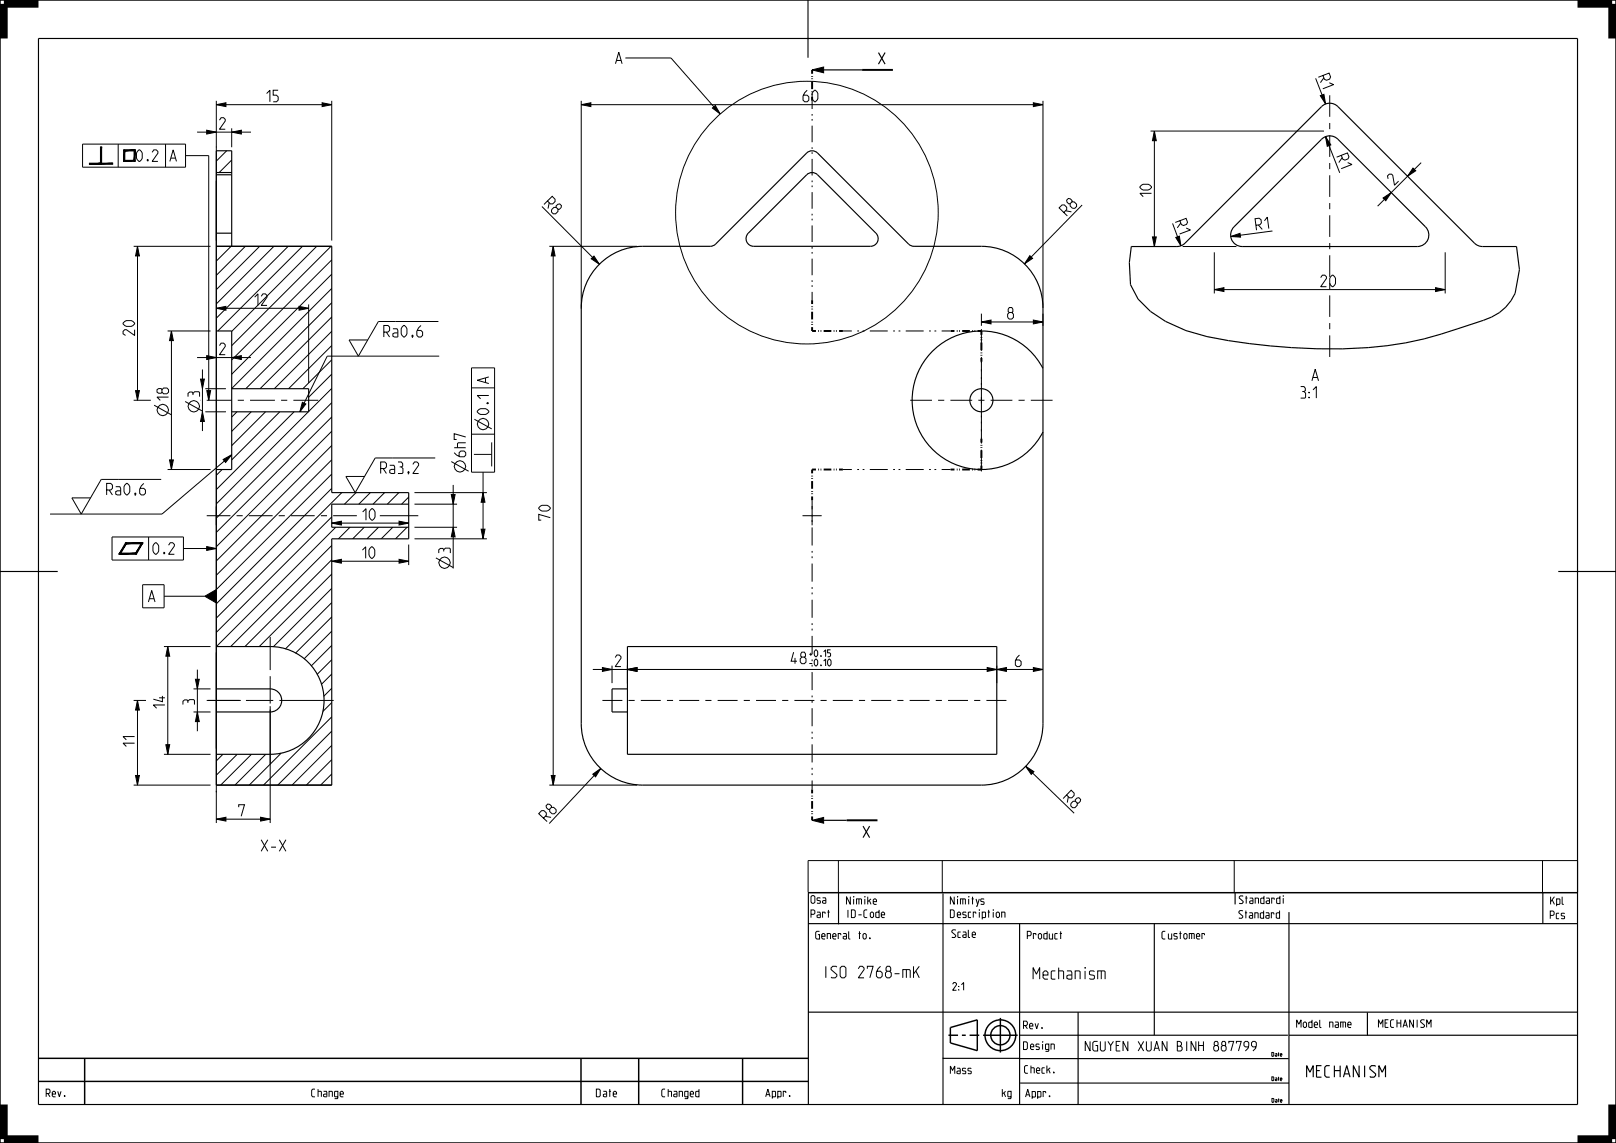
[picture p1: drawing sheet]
<svg xmlns="http://www.w3.org/2000/svg" width="420mm" height="297mm" viewBox="0 0 420 297" stroke-linecap="round" stroke-linejoin="round" font-family="sans-serif">
<g fill="#000">
<path d="M211.1 18.2l3-.8v1.5zM56.2 27.2l2.5-.5v1zM53.7 33.8l2.5 .5-2.5 .5zM60.2 34.3l2.5-.5v1zM83.7 26.7l2.5 .5-2.5 .5zM151.1 27.2l2.5-.5v1zM268.6 26.7l2.5 .5-2.5 .5zM300 34.1l.5 2.5h-1zM344.5 35.5l1.4 2.2-.9 .3zM343.1 24.9l1-.4 .4 2.5zM359.5 51.5l2.1-1.5-1.4 2.2zM367.2 43.7l.7 .7-2.1 1.4z"/>
<path d="M35.7 64l.5 2.5h-1zM143.8 64l.5 2.5h-1zM153.7 67.2l.7-.7 1.4 2.2zM267.7 66.4l.7 .7-2.1 1.5zM299.5 61.6h1l-.5 2.5zM305.6 61.7l.9-.3 .4 2.5zM315.6 75.2l2.5-.5v1zM319.9 61.4l2.4-.8 .1 1zM373.1 74.7l2.5 .5-2.5 .5zM44.6 86l.5 2.5h-1zM53.7 92.4l2.5 .5-2.5 .5zM56.2 80.1l2.5-.5v1z"/>
<path d="M60.2 92.9l2.5-.5v1zM77.7 79.6l2.5 .5-2.5 .5zM255.1 83.7l2.5-.5v1zM268.6 83.2l2.5 .5-2.5 .5zM35.2 101.5h1l-.5 2.5zM52.6 107l.5 2.5h-1zM52.1 98.5h1l-.5 2.5zM53.7 101.5h1l-.5 2.5zM78.6 104.5l.9 .5-1.6 2zM44.1 119.5h1l-.5 2.5zM86.2 135.9l2.5-.5v1zM103.7 135.4l2.5 .5-2.5 .5z"/>
<path d="M117.8 137l.5 2.5h-1zM117.3 128.5h1l-.5 2.5zM125.5 128l.5 2.5h-1zM32.8 141.3l-1.4 2.4-.5 .3zM32.7 141l.1 .3-1.9 2.7zM36.6 141.3l.6-.3-1.9 2.7zM37.2 141l-1.8 3-.1-.3zM53.7 142l2.5 .5-2.5 .5zM86.2 145.8l2.5-.5v1zM103.7 145.3l2.5 .5-2.5 .5zM125 137.5h1l-.5 2.5zM43.6 168l.5 2.5h-1z"/>
<path d="M50.8 176.5h1l-.5 2.5zM156.6 173.5l2.5 .5-2.5 .5zM163.1 174l2.5-.5v1zM256.6 173.5l2.5 .5-2.5 .5zM259.1 174l2.5-.5v1zM268.6 173.5l2.5 .5-2.5 .5zM35.7 182l.5 2.5h-1zM43.1 193.5h1l-.5 2.5zM51.3 185l.5 2.5h-1zM154.1 201.2l2-1.5-1.3 2.2zM266.6 199.1l2.1 1.4-.7 .7zM35.2 201.5h1l-.5 2.5z"/>
<path d="M56.2 212.9l2.5-.5v1zM67.7 212.4l2.5 .5-2.5 .5zM143.3 201.5h1l-.5 2.5zM211.1 213.2l3-.8v1.5z"/>
</g>
<g fill="none" stroke="#000" stroke-width=".26">
<path d="M211.1 18.2l3-.8v1.5zM21.5 37.4h26.7v6h-26.7zM26.1 38.2h.3l-.3 4.2zM26.4 38.2v4.2h-.3zM30.7 37.4v6M32.1 38.9h3.1l-2.8 .3zM32.1 38.9l.3 .3-.3 2.7zM32.4 39.2v2.5l-.3 .2zM32.4 39.2l2.8-.3-.4 .3zM43 37.4v6M51.2 34.3h14M53.7 33.8l2.5 .5-2.5 .5z"/>
<path d="M56.2 27.2l2.5-.5v1zM56.2 27.2h30M56.2 26.2v12.1M58.9 39.2l-2.7 2.7M60.2 34.3l2.5-.5v1zM60.2 33.3v5M83.7 26.7l2.5 .5-2.5 .5zM86.2 26.2v36.3M151.1 27.2l2.5-.5v1zM151.1 26.2v54M151.1 27.2h120M211.1 26.2v2.1"/>
<path d="M211.1 29.6v.5M211.1 30.9v.4M211.1 32.6v4.4M211.1 38.3v.4M211.1 39.6v.4M268.6 26.7l2.5 .5-2.5 .5zM271.1 26.2v53.9M299 34.1h45.1M300 34.1l.5 2.5h-1zM300 34.1v30M341.9 20.3l2.6 6.7M343.1 24.9l1-.4 .4 2.5z"/>
<path d="M344.5 35.5l1.4 2.2-.9 .3zM344.5 35.5l3.7 9.4M23.2 42.7l3.2-.3h2.9zM23.2 42.7l3.2-.3zM23.2 42.4h2.9l-2.9 .3zM23.2 42.7l6.1-.3v.3zM32.1 41.9l.3-.2h2.4zM32.1 41.9l2.7-.2 .4 .2zM48.2 40.4h6v63.6M56.2 46.9v15.6M60.2 41.6l-3.2 3.2M140.8 53.7l15 15"/>
<path d="M211.1 41.3v4.3M211.1 46.9v.4M211.1 48.2v.4M211.1 49.9v4.3M211.1 55.5v.5M211.1 56.8v.5M211.1 58.6v4.3M281.2 53.3l-14.9 15.3M304.8 58.1l2.1 5.8M359.5 51.5l2.1-1.5-1.4 2.2zM367.2 43.7l.7 .7-2.1 1.4zM369.4 42.3l-11.4 11.3"/>
<path d="M34.7 64h20M35.7 64l.5 2.5h-1zM35.7 64v40M56.3 64l-.1 .1M60.1 64l-3.9 3.8M63.8 64l-7.6 7.6M67.5 64l-11.3 11.3M71.2 64l-15 15M74.9 64l-18.7 18.7M77.7 79.6l2.5 .5-2.5 .5zM78.6 64l-22 22M80.2 79.1v20.4"/>
<path d="M82.3 64l-22.1 22.1M86 64l-25.8 25.8M86.2 67.5l-26 26M86.2 71.2l-26 26M86.2 74.9l-26 26M86.2 78.7l-22.3 22.3M142.8 64h22.8M143.8 64l.5 2.5h-1zM143.8 64v140M153.7 67.2l.7-.7 1.4 2.2zM211.1 64.2v.4M211.1 65.5v.4"/>
<path d="M211.1 67.2v4.3M211.1 72.8v.5M211.1 74.1v.4M211.1 75.8v2.2M267.7 66.4l.7 .7-2.1 1.5zM299.5 61.6h1l-.5 2.5zM305.6 61.7l.9-.3 .4 2.5zM307.4 64.1h13.9M315.6 75.2l2.5-.5v1zM315.6 65.6v10.6M315.6 75.2h60M319.9 61.4l2.4-.8 .1 1z"/>
<path d="M330.7 60l-10.8 1.4M373.1 74.7l2.5 .5-2.5 .5zM375.6 65.6v10.6M43.6 86h11.1M44.6 86l.5 2.5h-1zM44.6 86v36M51.2 92.9h14M52.1 98.5h1l-.5 2.5zM52.6 96v16M53.7 92.4l2.5 .5-2.5 .5zM56.2 80.1l2.5-.5v1zM56.2 80.1h24"/>
<path d="M60.2 92.9l2.5-.5v1zM86.2 82.4l-18.6 18.6M86.2 86.1l-14.9 14.9M86.2 89.8l-11.2 11.2M86.2 93.5l-7.5 7.5M86.2 97.2l-6 6M113.9 83.5h-15.6l-5.2 9-2.4-4.2h4.9M114.1 92.5h-29.1l-7.1 14.5M122.5 95.6h6v27.1h-6zM219.1 86h2.3M222.8 86h.5M224.2 86h.5"/>
<path d="M226.1 86h4.6M232.1 86h.5M233.5 86h.5M235.4 86h4.7M241.5 86h.4M242.9 86h.4M244.7 86h2.4M255.1 83.7l2.5-.5v1zM255.1 81.5v3.2M255.1 94v2.5M255.1 98v.5M255.1 99.5v.5"/>
<path d="M255.1 83.7h16M268.6 83.2l2.5 .5-2.5 .5zM271.1 81.5v3.2M34.7 104h4.5M35.2 101.5h1l-.5 2.5zM40.1 105.3l4.5 2.5M44.1 119.5h1l-.5 2.5zM48.1 104.3l4.5 2.5M52.6 107l.5 2.5h-1zM53.4 107h5.3M53.4 101h5.3M53.7 101.5h1l-.5 2.5z"/>
<path d="M61.6 107l-1.4 1.4M65.3 107l-5.1 5.1M69 107l-8.8 8.8M72.7 107l-12.5 12.5M76.4 107l-20.2 20.2M78.6 104.5l.9 .5-1.6 2zM80.1 107l-23.9 23.9M86.2 100.9l-6 6M86.2 104.6l-30 30M86.2 108.3l-30 30M86.2 112.1l-30 30M86.2 115.8l-30 30"/>
<path d="M86.2 119.5l-30 30M113.1 119h-15.6l-5.2 9-2.4-4.2h4.8M117.3 119.9l4.5 2.5M122.5 112.8h6M122.5 100.8h6M123.2 118.1h4.6M123.3 108.9l4.5 2.5M127.8 114.9v6.3M255.1 101.5v5M255.1 108v.5M255.1 109.5v.5M255.1 111.5v2.5"/>
<path d="M29.1 139.5h18.6v6h-18.6zM38.6 139.5v6M43.6 122h11.1M57.7 122l-1.5 1.5M86.2 135.9l2.5-.5v1zM86.2 123.2l-30 30M86.2 126.9l-30 30M86.2 134.3l-30 30M86.2 135.9h20M87.2 137l-31 31M88.8 128l-32.6 32.6M91 137l-3 3"/>
<path d="M92.5 128l-3 3M94.7 137l-3 3M96.2 128l-3 3M98.4 137l-3 3M100 128l-3 3M102.1 137l-3 3M103.7 128l-3 3M103.7 135.4l2.5 .5-2.5 .5zM105.8 137l-3 3M106.2 129.2l-1.8 1.8M107.7 137h11.1M107.7 131h11.1"/>
<path d="M107.7 128h18.8M117.3 128.5h1l-.5 2.5zM117.8 137l.5 2.5h-1zM117.8 126v21.7M125 137.5h1l-.5 2.5zM125.5 128l.5 2.5h-1zM125.5 122.7v17.3M211.1 130v2.4M211.1 133.8v.4M211.1 135.2v.4M211.1 137v4.7M219.1 122h2.3"/>
<path d="M222.8 122h.5M224.2 122h.5M226.1 122h4.6M232.1 122h.5M233.5 122h.5M235.4 122h4.7M241.5 122h.4M242.9 122h.4M244.7 122h2.4M30.9 144l.5-.3h3.9zM30.9 144l4.4-.3 .1 .3zM32.7 141h4.5l-4.4 .3z"/>
<path d="M32.7 141l.1 .3-1.9 2.7zM32.8 141.3l-1.4 2.4-.5 .3zM32.8 141.3l4.4-.3-.6 .3zM36.6 141.3l.6-.3-1.9 2.7zM37.2 141l-1.8 3-.1-.3zM47.7 142.5h8.5M53.7 142l2.5 .5-2.5 .5zM86.2 145.8l2.5-.5v1zM86.2 141.7l-26.2 26.3M86.2 145.5l-22.5 22.5M86.2 149.2l-18.8 18.8M86.2 152.9l-15.2 15.2"/>
<path d="M86.2 156.6l-12 12M86.2 145.8h20M103.7 145.3l2.5 .5-2.5 .5zM106.2 141.5v5.3M107.7 140h18.8M113.3 145l4.5 2.5M211.1 143.2v.4M211.1 144.6v.4M211.1 146.4v4.7M211.1 152.5v.5M211.1 154v.4M211.1 155.8v4.7"/>
<path d="M42.6 168h12.1M43.6 168l.5 2.5h-1zM43.6 168v28M50.3 179h4.4M50.8 176.5h1l-.5 2.5zM51.3 174v16M56.2 169.5v25M86.2 160.3l-9.4 9.4M86.2 164l-7.2 7.2M86.2 167.7l-5.3 5.3M86.2 171.4l-3.8 3.8M86.2 175.1l-2.7 2.7"/>
<path d="M86.2 178.8l-2.1 2.2M154.1 174h117M156.6 173.5l2.5 .5-2.5 .5zM159.1 173v4.5M163.1 174l2.5-.5v1zM163.1 173v4.5M211.1 161.9v.5M211.1 163.4v.4M211.1 165.2v4.7M211.1 171.3v.5M211.1 172.7v.5M211.1 174.6v4.7"/>
<path d="M256.6 173.5l2.5 .5-2.5 .5zM259.1 174l2.5-.5v1zM259.1 173v4.5M268.6 173.5l2.5 .5-2.5 .5zM34.7 182h3.2M35.7 182l.5 2.5h-1zM35.7 182v22M42.6 196h12.1M43.1 193.5h1l-.5 2.5zM50.3 185h4.4M51.3 185l.5 2.5h-1zM54 182h8.6"/>
<path d="M57.9 196l-1.7 1.7M61.6 196l-5.4 5.4M65.4 196l-8 8M69.1 196l-8 8M70.2 183.5v30.4M73.1 195.7l-8.3 8.3M86.2 182.6l-2.3 2.3M86.2 186.3l-17.7 17.7M86.2 190l-14 14M86.2 193.7l-10.3 10.3M86.2 197.4l-6.6 6.6M156.1 199.7l-13.3 14.3"/>
<path d="M211.1 180.7v.5M211.1 182.1v.5M211.1 184v4.7M211.1 190.1v.5M211.1 191.5v.5M211.1 193.4v4.7M211.1 199.5v.5M266.6 199.1l2.1 1.4-.7 .7zM266.6 199.1l12.6 12.2M34.7 204h20M35.2 201.5h1l-.5 2.5zM56.2 212.9l2.5-.5v1z"/>
<path d="M56.2 212.9h14M56.2 205.5v8.4M67.7 212.4l2.5 .5-2.5 .5zM86.2 201.1l-2.9 2.9M142.8 204h22.8M143.3 201.5h1l-.5 2.5zM154.1 201.2l2-1.5-1.3 2.2zM211.1 200.9v.5M211.1 202.8v2.4M211.1 213.2l3-.8v1.5zM210 223.6h200v8.3h-200zM217.9 223.6v8.3"/>
<path d="M244.9 223.6v8.3M320.8 223.6v8.3M400.9 223.6v8.3"/>
<circle cx="209.7" cy="55.2" r="34.1"/>
<circle cx="42.3" cy="106.6" r="1.47"/>
<circle cx="50.4" cy="105.6" r="1.47"/>
<circle cx="125.5" cy="110.2" r="1.47"/>
<circle cx="119.5" cy="121.2" r="1.47"/>
<circle cx="115.5" cy="146.2" r="1.47"/>
</g>
<g fill="none" stroke="#000" stroke-width=".3">
<path d="M10 10h400v277h-400zM210 0v15M214.1 18.2h10M228.3 13.7l1.7 3M230 13.7l-1.7 3M343.5 36.2a3 3 0 0 1 4.2 0l22.8 22.7a3 3 0 0 1 .6 3.3 3 3 0 0 1-2.7 1.9h-45.6a3 3 0 0 1-2.7-1.9 3 3 0 0 1 .6-3.3zM56.2 45.4v-6.2h4v6.2M56.2 44.8h4M56.2 64h30v64h20v12h-20v64h-30v-8h14a14 14 0 0 0 14-14 14 14 0 0 0-14-14h-14zM294 64.1h11.9l.9-.2 .8-.4 35.9-35.8a3 3 0 0 1 4.2 0l35.9 35.8 .8 .4 .9 .2h8.8l.8 6-1.1 6.1a12.7 12.7 0 0 1-8.3 7 126.1 126.1 0 0 1-25 6.6 157.3 157.3 0 0 1-46.8-2.3 31.3 31.3 0 0 1-17.9-9.8l-2-3.7-.3-5.8zM56.2 86h4v36h-4M60.2 101h20v6h-20"/>
<path d="M106.2 131h-20v6h20M0 148.5h15M405 148.5h15M214.1 213.2h6M224.3 214.7l1.7 3M226 214.7l-1.7 3M210 232h200M210.1 232.1v54.9M217.9 232v8.2M245.1 232.1v54.8M321 232v3M335 237v50"/>
<path d="M401 232v8M210 240h200M265 240v47M300 240v29M210 263h200M245 275h20M264.8 269h69.9M265 275.1h69.9M280.2 263v24M335 269h75M355.4 263.1v6M265.1 281.4h69.9"/>
</g>
<g fill="none" stroke="#000" stroke-width=".51">
<path d="M211.1 18.2v1M211.1 19.8v.2M224.1 18.2h8M211.1 20.4v.2M211.1 21.2v2M211.1 23.8v.2M211.1 24.4v.2M211.1 25.2v1M211.1 78v1M211.1 79.6v.2M211.1 80.2v.2M211.1 81v2"/>
<path d="M211.1 83.6v.2M211.1 84.2v.2M211.1 85v1h1M212.7 86h.2M213.3 86h.2M214.1 86h2M216.7 86h.2M217.3 86h.2M218.1 86h1M247.1 86h1M248.7 86h.2M249.3 86h.2"/>
<path d="M250.1 86h2M252.7 86h.2M253.3 86h.2M254.1 86h1v1M255.1 87.6v.2M255.1 88.2v.2M255.1 89v2M255.1 91.6v.2M255.1 92.2v.2M255.1 93v1M255.1 114v1M255.1 115.6v.2"/>
<path d="M255.1 116.2v.2M255.1 117v2M255.1 119.6v.2M211.1 123.6v.2M211.1 124.2v.2M211.1 125v2M211.1 127.6v.2M211.1 128.2v.2M211.1 129v1M212.1 122h-1v1M212.7 122h.2M213.3 122h.2"/>
<path d="M214.1 122h2M216.7 122h.2M217.3 122h.2M218.1 122h1M247.1 122h1M248.7 122h.2M249.3 122h.2M250.1 122h2M252.7 122h.2M253.3 122h.2M255.1 121v1h-1M255.1 120.2v.2"/>
<path d="M211.1 205.2v1M211.1 206.8v.2M211.1 207.4v.2M211.1 208.2v2M211.1 210.8v.2M211.1 211.4v.2M211.1 212.2v1M220.1 213.2h8"/>
</g>
<path d="M26.3 38.2v4.2M32.1 39.1h3.1M32.3 38.9v3M30.9 143.9h4.5M32.7 141.2h4.5" fill="none" stroke="#000" stroke-width=".31"/>
<path d="M23.2 42.5h6.1M32.1 41.8h3.1" fill="none" stroke="#000" stroke-width=".28"/>
<g fill="none" stroke="#000" stroke-width=".38">
<path d="M0 0h420v297h-420zM10 275h200M22 275v12M151 275v12M166 275v12M193 275v12M246.5 269h2.5M247 267l7-2v8l-7-2zM250 269h1M252 269h2.5M255.5 269h9M260 264.5v9"/>
<path d="M10 281h200"/>
<circle cx="260" cy="269" r="4"/>
<circle cx="260" cy="269" r="2.5"/>
</g>
<path d="M10 1h-9v9M410 1h9v9M1 287v9h9M419 287v9h-9" fill="none" stroke="#000" stroke-width="2" stroke-linecap="butt"/>
<!-- layer: AXIS -->
<g fill="none" stroke="#000" stroke-width=".3">
<path d="M241.9 91.8a18 18 0 0 1 29.2 4v16.4a18 18 0 0 1-26.4 6.5 18 18 0 0 1-2.8-26.9zM56.2 179h14a3 3 0 0 1 3 3 3 3 0 0 1-3 3h-14M56.2 168v28M163.1 168h96v28h-96zM163.1 179h-4v6h4"/>
<circle cx="255.1" cy="104" r="3"/>
</g>
<g fill="none" stroke="#000" stroke-width=".26">
<path d="M345.6 24.8v5.6M345.6 32v1.6M345.6 35.2v5.6M345.6 42.4v1.6M345.6 45.5v5.7M345.6 52.8v1.5M345.6 55.9v5.7M345.6 63.2v1.5M345.6 66.3v5.7M345.6 73.5v1.6M345.6 76.7v5.7M255.1 85.5v5.7"/>
<path d="M255.1 92.8v1.6M255.1 96v5.6M345.6 83.9v1.6M345.6 87.1v5.6M53.7 104h6.5M61.8 104h1.6M65 104h6.5M73.1 104h1.6M76.2 104h6.5M236.6 104h5.6M243.8 104h1.6M247 104h5.7"/>
<path d="M254.3 104h1.6M255.1 103.2v1.6M255.1 106.4v5.7M255.1 113.7v1.5M255.1 116.8v5.7M257.5 104h5.6M264.7 104h1.6M267.9 104h5.7M53.7 134h6.2M56.2 131.5v5M61.5 134h1.6M64.7 134h6.1"/>
<path d="M72.4 134h1.6M75.6 134h6.2M83.4 134h1.6M86.6 134h6.2M98.7 134h10M208.6 134h5M211.1 131.5v5M70.2 165.5v8.6M70.2 175.7v7.1M53.7 182h8.6M63.9 182h7.1M70.2 184.4v14.1"/>
<path d="M72.6 182h14.1M156.6 182h5.2M163.4 182h1.6M166.5 182h5.2M173.3 182h1.6M176.5 182h5.2M183.3 182h1.6M186.5 182h5.2M193.3 182h1.6M196.5 182h5.2M203.3 182h1.6M206.5 182h5.2"/>
<path d="M213.3 182h1.6M216.5 182h5.1M223.2 182h1.6M226.4 182h5.2M233.2 182h1.6M236.4 182h5.2M243.2 182h1.6M246.4 182h5.2M253.2 182h1.6M256.4 182h5.2"/>
</g>
<!-- layer: DATUM_PLANE -->
<path d="M53.2 154.9l3-1.7v3.5z" fill="#000"/>
<path d="M56.2 38.1v167.8M37.1 151.9h5.5v6h-5.5zM42.6 154.9h10.6M53.2 154.9l3-1.7v3.5z" fill="none" stroke="#000" stroke-width=".26"/>
<!-- layer: EDGE_FEAT -->
<path d="M209.7 45.4a2 2 0 0 1 2.8 0l15.2 15.2a2 2 0 0 1 .4 2.2 2 2 0 0 1-1.9 1.2h-30.3a2 2 0 0 1-1.9-1.2 2 2 0 0 1 .5-2.2zM56.2 60.6h4M60.2 64v-18.6h-4v18.6h30M271.1 95.8v-15.8a16 16 0 0 0-16-16h-17.5l-1.2-.3-23.9-23.9a2 2 0 0 0-2.8 0l-24 23.9-1.1 .3h-17.5a16 16 0 0 0-16 16v108a16 16 0 0 0 16 16h88a16 16 0 0 0 16-16v-75.8M56.2 204h30" fill="none" stroke="#000" stroke-width=".3"/>
<!-- layer: NOTE -->
<path d="M185.2 28.1l.7-.7 1.3 2.2z" fill="#000"/>
<path d="M162.5 15.1h11.9l12.8 14.5M185.2 28.1l.7-.7 1.3 2.2z" fill="none" stroke="#000" stroke-width=".26"/>
<!-- layer: SYMBOL -->
<path d="M58 119.4l2.2-1.2-1.6 2z" fill="#000"/>
<path d="M58 119.4l2.2-1.2-1.6 2zM60.2 118.2l-18.1 15.4h-29.1M41.9 124.6h-15.6l-5.2 9-2.4-4.2h4.8" fill="none" stroke="#000" stroke-width=".26"/>
<g font-size="3.9">
<text x="159.4" y="16.6">A</text>
<text x="342.6" y="20.1" transform="rotate(69 342.6 20.1)">R1</text>
<text x="69.3" y="26.4">15</text>
<text x="208.7" y="26.4">60</text>
<text x="57" y="33.6">2</text>
<text x="35.5" y="41.9">0.2</text>
<text x="44.1" y="41.9">A</text>
<text x="347.4" y="40.8" transform="rotate(69 347.4 40.8)">R1</text>
<text x="141.4" y="53.1" transform="rotate(45 141.4 53.1)">R8</text>
<text x="299.3" y="51.1" transform="rotate(-90 299.3 51.1)">10</text>
<text x="362.4" y="48.1" transform="rotate(-45 362.4 48.1)">2</text>
<text x="277.4" y="56.1" transform="rotate(-46 277.4 56.1)">R8</text>
<text x="305.5" y="57.8" transform="rotate(69 305.5 57.8)">R1</text>
<text x="326.6" y="59.8" transform="rotate(-7 326.6 59.8)">R1</text>
<text x="343.2" y="74.5">20</text>
<text x="66.2" y="79.4">12</text>
<text x="261.9" y="82.9">8</text>
<text x="35" y="87.2" transform="rotate(-90 35 87.2)">20</text>
<text x="99.2" y="87.6">Ra0,6</text>
<text x="57" y="92.2">2</text>
<text x="127" y="99.7" transform="rotate(-90 127 99.7)">A</text>
<text x="341.2" y="98.9">A</text>
<text x="43.8" y="104" transform="rotate(-90 43.8 104)">18</text>
<text x="51.9" y="103.1" transform="rotate(-90 51.9 103.1)">3</text>
<text x="127" y="107.7" transform="rotate(-90 127 107.7)">0.1</text>
<text x="335.9" y="103.4">3:1</text>
<text x="121" y="118.7" transform="rotate(-90 121 118.7)">6h7</text>
<text x="98.4" y="123">Ra3,2</text>
<text x="27.1" y="128.6">Ra0,6</text>
<text x="94.3" y="135.2">10</text>
<text x="143" y="135.2" transform="rotate(-90 143 135.2)">70</text>
<text x="117" y="143.7" transform="rotate(-90 117 143.7)">3</text>
<text x="39.7" y="144">0.2</text>
<text x="94.2" y="145.1">10</text>
<text x="38.6" y="156.4">A</text>
<text x="159.9" y="173.2">2</text>
<text x="205.6" y="172.5">48</text>
<text x="263.9" y="173.2">6</text>
<text x="42.9" y="184" transform="rotate(-90 42.9 184)">14</text>
<text x="50.5" y="183.1" transform="rotate(-90 50.5 183.1)">3</text>
<text x="35" y="194" transform="rotate(-90 35 194)">11</text>
<text x="276.3" y="207.5" transform="rotate(44 276.3 207.5)">R8</text>
<text x="62" y="212.1">7</text>
<text x="142.2" y="213.5" transform="rotate(-47 142.2 213.5)">R8</text>
<text x="68.1" y="221.2">X-X</text>
<text x="213.5" y="254.1">ISO 2768-mK</text>
<text x="267.9" y="254.4">Mechanism</text>
<text x="339" y="279.9">MECHANISM</text>
</g>
<text font-size="3.3" x="281.6" y="273.1">NGUYEN XUAN BINH 887799</text>
<g font-size="2.6">
<text x="210.8" y="234.7">Osa</text>
<text x="210.8" y="238.4">Part</text>
<text x="220" y="238.4">ID-Code</text>
<text x="220" y="235">Nimike</text>
<text x="247" y="235">Nimitys</text>
<text x="247" y="238.4">Description</text>
<text x="322" y="238.6">Standard</text>
<text x="322.1" y="234.8">Standardi</text>
<text x="402.9" y="238.7">Pcs</text>
<text x="403" y="235">Kpl</text>
<text x="212" y="244">General to.</text>
<text x="247.4" y="243.6">Scale</text>
<text x="267" y="244">Product</text>
<text x="302" y="244">Customer</text>
<text x="247.6" y="257.3">2:1</text>
<text x="266" y="267.3">Rev.</text>
<text x="337" y="267">Model name</text>
<text x="358.3" y="267">MECHANISM</text>
<text x="266" y="272.7">Design</text>
<text x="247" y="279">Mass</text>
<text x="266.3" y="278.9">Check.</text>
<text x="12" y="285">Rev.</text>
<text x="81" y="285">Change</text>
<text x="155" y="285">Date</text>
<text x="172" y="285">Changed</text>
<text x="199" y="285">Appr.</text>
<text x="260.5" y="285">kg</text>
<text x="266.5" y="285.1">Appr.</text>
</g>
<g font-size="2.3">
<text x="210.3" y="170.7">+0.15</text>
<text x="210.3" y="173.1">-0.10</text>
</g>
<g font-size="1.3">
<text x="330.6" y="274.5">Date</text>
<text x="330.6" y="280.8">Date</text>
<text x="330.6" y="286.4">Date</text>
</g>
</svg>
